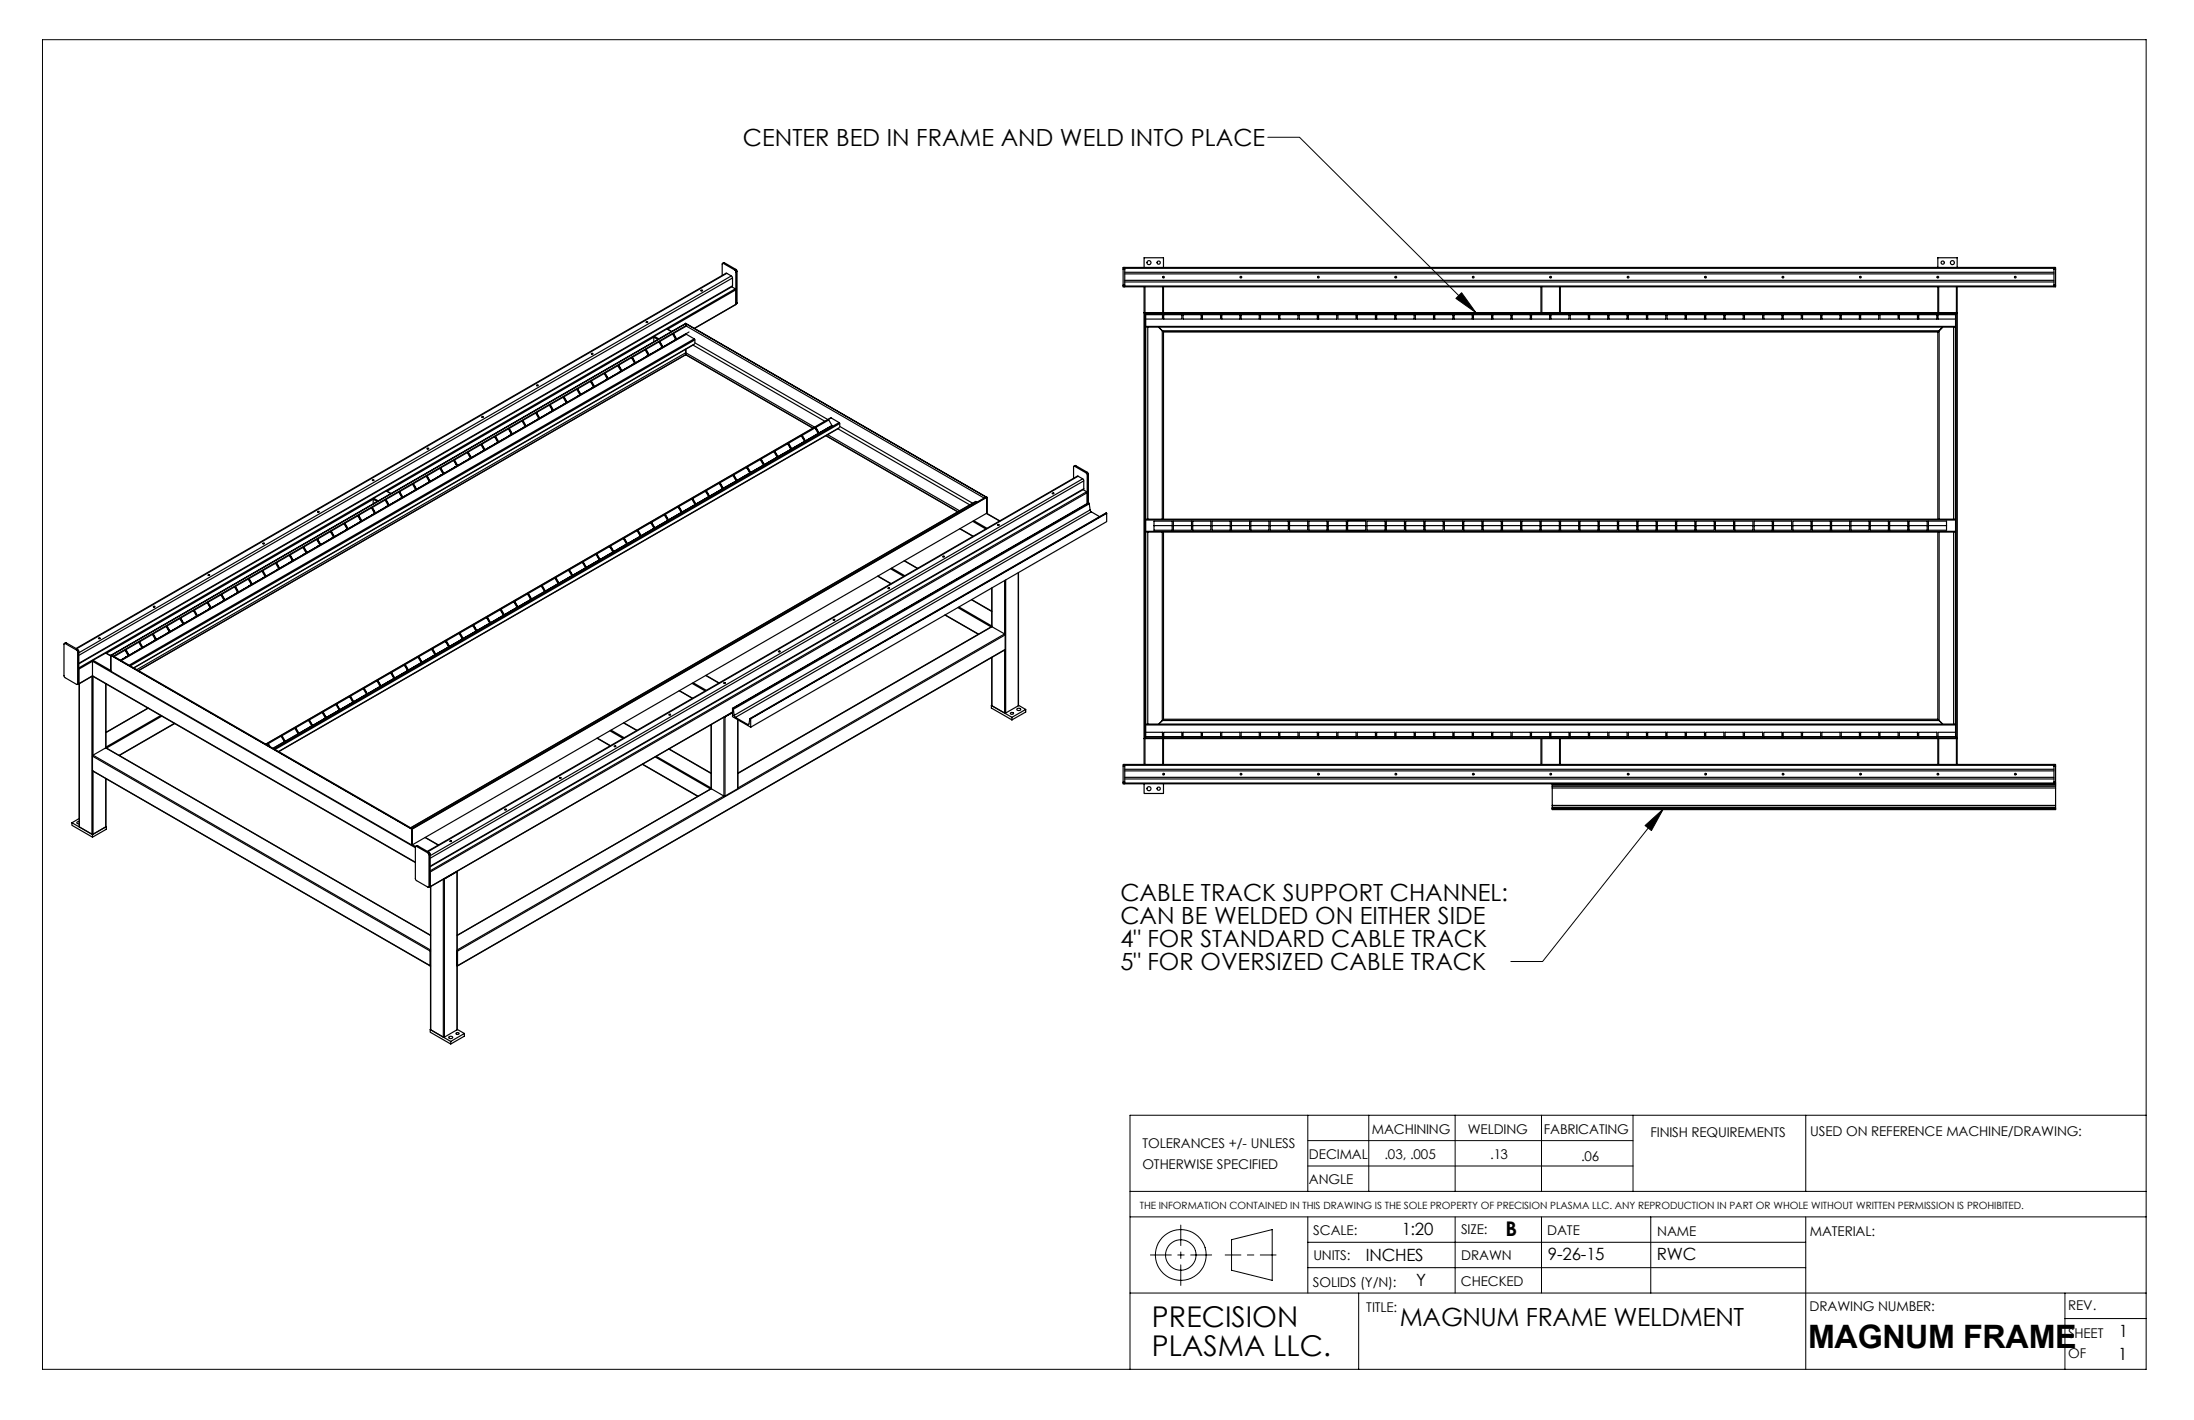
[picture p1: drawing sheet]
<svg xmlns="http://www.w3.org/2000/svg" width="432mm" height="279mm" viewBox="0 0 432 279" stroke-linecap="round" stroke-linejoin="round" font-family="sans-serif">
<g fill="none" stroke="#000" stroke-width=".2">
<path d="M8.4 7.8h414v261.6h-414zM249.5 27h6.3l34.7 34.5M327.3 159.2l-23.7 30h-6.3M257.4 219.4v15M269.4 219.4v15M286.4 219.4v15M303.4 219.4v15M321.4 219.4v15M355.4 219.4v15M422.4 219.4h-200v50M222.4 234.4h200M222.4 239.4h200"/>
<path d="M257.4 229.4h64M257.4 224.4h64M257.4 239.4v15M286.4 239.4v15M303.4 239.4v15M324.9 239.4v15M355.4 239.4v30M222.4 254.4h200M226.4 246.9h4.1M231.8 246.9h1.3M232.4 241v4.1M232.4 246.3v1.3"/>
<path d="M232.4 248.9v4M234.3 246.9h4.2M241.1 246.9h3.1M242.4 243.9l8-2v10l-8-2zM245.5 246.9h1.3M248 246.9h3.1M257.4 249.4h98M257.4 244.4h98M267.4 254.4v15M406.4 259.4h16M406.4 254.4v15"/>
<circle cx="232.4" cy="246.9" r="5"/>
<circle cx="232.4" cy="246.9" r="3"/>
</g>
<g fill="none" stroke="#000" stroke-width=".23">
<path d="M137.9 57.1h.4l-.3 .1zM138 57.2h.2M142.4 51.8l-.3 .1v2.3M142.4 51.8l2.2 1.3M142.6 51.7l-.4 .1M142.6 51.7l-.2 .1M142.6 51.7l2.2 1.3M143 53.8h-.1l-127.9 73.8M143 53.8l-127.9 73.9M143 53.8l.9 .5M143.9 54.3l.3 .4M143.9 54.3l-128.4 74.1"/>
<path d="M144 56.4l.7 .4M144.2 56.2l-128.7 74.4M144.2 54.7l-128.7 74.2M144.2 56.2l-128.7 74.3M144.2 54.7v1.5M144.6 53.1l.3-.1 .2 .4-.3 .1zM144.7 56.8l.1 .2-13.4 7.8M144.7 56.8l-129.2 74.6M144.8 59.9l-8.1 4.7M144.8 53.5v6.4M145.1 59.6l-.3 .3M145.1 53.4v6.2"/>
<path d="M145.1 59.6l-.3 .1M221 52.9h.4M221 56.1h.4M221.4 52.6v3.8M221.4 55.2h182.8M221.4 53.9h182.8M221.4 55.5h182.8M221.4 53.6h182.8M221.4 52.8h182.8M221.4 56.3h182.8M225.2 52.6v-1.9h3.8v1.9M225.2 56.4v5.1"/>
<path d="M225.3 56.4v5.1M228.8 56.4v5.1M229 56.4v5.1M303.3 56.4v5.1M303.4 56.4v5.1M306.9 56.4h.2v5.1M306.9 56.4v5.1M307.1 56.4h77.9M381.4 52.6v-1.9h3.8v1.9M381.4 56.4v5.1M381.6 56.4v5.1M385 56.4h.2v5.1"/>
<path d="M385 56.4v5.1M385.2 56.4h19M404.2 52.9v-.3h.4v.3M404.2 52.9v3.2M404.2 52.6h-183.2v3.8h85.9M404.2 52.9h.4M404.2 56.1h.4M404.6 52.9v3.5h-.4v-.3M105.6 75.8h.3l-.2 .1zM105.6 75.9h.3M108.3 79.6l.4 1.1M108.3 79.6l2.5-1.4 .7 1.1-3.2 1.8"/>
<path d="M108.3 79.6h.1M108.3 79.6l.6 1.1M111 78.1l.4 1M111 79.5h.1M111 78.1h.1M111.6 79.2l-2.7 1.5M113.7 76.5l.4 1.1M113.7 78h.1M113.7 76.5h.1M114.2 77.7l-.7-1.1-2.5 1.5 .6 1.1M114.2 77.7l-3.2 1.8M114.2 77.7l-2.6 1.5"/>
<path d="M114.3 77.6l-.6 .4M116.4 76.4h.1M116.4 75l.4 1M116.4 69.7h.3M116.4 69.5l.3 .1-.2 .1zM116.8 76.2l-.6-1.1-2.5 1.4 .6 1.1M116.8 76.2l-3.1 1.8M116.8 76.2l-2.5 1.4M117 76.1l-.6 .3M119.1 73.4l.4 1M119.1 73.4l2.5-1.5 .6 1.1-3.1 1.9M119.1 73.4l.6 1.1-.6 .4"/>
<path d="M119.1 74.9h.1M119.1 73.4h.1M119.5 74.6l-.6-1.1-2.5 1.5 .6 1.1M119.5 74.6l-3.1 1.8M119.5 74.6l-2.5 1.5M121.8 71.8l.4 1.1M121.8 71.8l.6 1.1-.6 .4M121.8 71.8l2.5-1.4 .6 1.1-3.1 1.8M121.8 73.3h.1M121.8 71.8h.1M124.5 70.3l.3 1M124.5 71.8h.1"/>
<path d="M124.5 70.3h.1M125.1 71.4l-.6-1.1 2.5-1.5 .6 1.1-3.1 1.9M127.1 68.7l.5 1.1M127.1 68.7h.1M127.1 68.7l.7 1.1M127.2 63.3l.3 .1-.2 .1zM127.2 63.4h.2M127.8 69.8l-.8 .5M128.7 66.3l-52.5 30.3M128.7 66.3l.8 .5M128.7 66.3v1M128.8 66.2l-.1 .1"/>
<path d="M128.8 66.2l.9 .5M129.7 67.3l.6 1.1M129.9 67.2l.3 1M129.9 67.2l.6 1.1-.6 .3M129.9 67.2h.1M130.3 68.4l-3.1 1.8M130.3 68.4l-2.5 1.4M131.3 64.7l.8 .6M132.2 65.2l-.9-.5-2.5 1.5M132.5 65.6l.4 1.1M132.5 67.1h.1M132.5 65.6h.1"/>
<path d="M133 66.8l-.6-1.1-2.5 1.5M135 68.7v1.1M135 69.8l25 14.4M135 69.8l-107.7 62.2M135 63.6v.6M135 65.7v.1M135 63.6l59.2 34.3M135 63.6l-113.2 65.3M135 65.8h.1M135 64.2l-2.5 1.4 .7 1.1-.8 .5M135 65.8l-111.2 64.1M135.1 65.8l-111.3 64.2"/>
<path d="M135.1 65.8l1.5 .9M135.6 65.3l-3.1 1.8M136.4 67.9l25.9 15M136.6 67.8l-110.2 63.6M136.6 66.7l.2 .8 26.1 15M136.6 66.7l-111.2 64.2M136.7 67.7l-110.4 63.7M136.8 66.9l-111.2 64.1M225.2 61.5h160l-.1 .1M225.2 61.5l.3 .3M225.3 61.6l-.1-.1v83.8M225.3 61.6l.2 .2"/>
<path d="M225.3 61.6v83.7M225.3 61.6h159.8M225.5 61.9h3.3M225.5 64.2h159.4M225.5 64.4h159.4M225.5 61.8v83.2M225.5 61.8h159.4M225.9 64.4v37.8M228 64.4l1 .9M228.7 65.1l.3 .2M228.7 65.1v37.1M228.7 65.1h152.9"/>
<path d="M228.8 61.8v1h-3.3M228.8 62h.2M229 65.3v36.9M229 65.3h152.4M229 61.8v1h3.6v-1M229 61.9h3.6M232.6 62h.2M232.8 61.9h3.6M232.8 61.8v1h3.6v-1M236.4 62h.2M236.6 61.8v1h3.6v-1M236.6 61.9h3.6"/>
<path d="M240.2 62h.3M240.5 61.9h3.6M240.5 61.8v1h3.5v-1M244 62h.3M244.3 61.8l3.5 .1M247.8 61.8v1h-3.5v-.9h3.6M247.8 62h.3M248.1 61.8l3.6 .1h-3.6v.9h3.6v-1M251.7 62h.2M251.9 61.9h3.6M251.9 61.8v1h3.6v-1M255.5 62h.2"/>
<path d="M255.7 61.9h3.6M255.7 61.8v1h3.6v-1M259.3 62h.2M259.5 61.8l3.6 .1h-3.6v.9h3.6v-1M263.1 62h.2M263.3 61.9h3.6M263.3 61.8v1h3.6v-1M266.9 62h.2M267.1 61.8l3.6 .1h-3.6v.9h3.6v-1M270.7 62h.2M270.9 61.9h3.6M270.9 61.8v1h3.6v-1"/>
<path d="M274.5 62h.2M274.7 61.8l3.6 .1h-3.6v.9h3.6v-1M278.3 62h.3M278.6 61.9h3.6M278.6 61.8v1h3.5v-1M282.1 62h.3M282.4 61.8l3.5 .1h-3.5v.9h3.5v-1M285.9 62h.3M286.2 61.8l3.6 .1h-3.6v.9h3.6v-1M289.8 62h.2M290 61.9h3.6M290 61.8v1h3.6v-1"/>
<path d="M293.6 62h.2M293.8 61.8l3.6 .1h-3.6v.9h3.6v-1M297.4 62h.2M297.6 61.9h3.6M297.6 61.8v1h3.6v-1M301.2 62h.2M301.4 61.9h3.6M301.4 61.8v1h3.6v-1M305 62h.2M305.2 61.9h3.6M305.2 61.8v1h3.6v-1M308.8 62h.2"/>
<path d="M309 61.8l3.6 .1h-3.6v.9h3.6v-1M312.6 62h.2M312.8 61.8l3.6 .1h-3.6v.9h3.6v-1M316.4 62h.3M316.7 61.9h3.6M316.7 61.8v1h3.5v-1M320.2 62h.3M320.5 61.8l3.5 .1h-3.5v.9h3.5v-1M324 62h.3M324.3 61.8l3.6 .1M327.9 61.8v1h-3.6v-.9h3.6M327.9 62h.2"/>
<path d="M328.1 61.8l3.6 .1h-3.6v.9h3.6v-1M331.7 62h.2M331.9 61.9h3.6M331.9 61.8v1h3.6v-1M335.5 62h.2M335.7 61.9h3.6M335.7 61.8v1h3.6v-1M339.3 62h.2M339.5 61.9h3.6M339.5 61.8v1h3.6v-1M343.1 62h.2M343.3 61.8l3.6 .1"/>
<path d="M346.9 61.8v1h-3.6v-.9h3.6M346.9 62h.2M347.1 61.8l3.6 .1h-3.6v.9h3.6v-1M350.7 62h.2M350.9 61.8v1h3.6v-1M350.9 61.9h3.6M354.5 62h.3M354.8 61.9h3.6M354.8 61.8v1h3.5v-1M358.3 62h.3M358.6 61.8l3.6 .1M362.1 61.8v1h-3.5v-.9h3.5"/>
<path d="M362.1 62h.3M362.4 61.8l3.6 .1h-3.6v.9h3.6v-1M366 62h.2M366.2 61.8l3.6 .1M369.8 61.8v1h-3.6v-.9h3.6M369.8 62h.2M370 61.9h3.6M370 61.8v1h3.6v-1M373.6 62h.2M373.8 61.8l3.6 .1h-3.6v.9h3.6v-1M377.4 62h.2M377.6 61.9h3.6"/>
<path d="M377.6 61.8v1h3.6v-1M381.2 62h.2M381.4 65.3v36.9M381.4 61.8l3.5 .1M381.4 61.9v.9h3.5M381.6 65.1l-.2 .2M381.6 65.1v37.1M382.3 64.4l-.7 .7M384.5 64.4v37.8M384.9 61.8v83.2M385.1 61.6l-.2 .2M385.1 61.6v83.7"/>
<path d="M385.2 61.5v88.9M385.2 61.5l-.1 .1M73.3 94.4h.2l.1 .1zM73.3 99.8l.4 1.1M73.3 94.5h.3M73.4 98.2l-52.4 30.3M73.4 98.2l.8 .5M73.4 98.2v.9M73.6 98l-.2 .2M73.6 98l.8 .6M76 98.3l.3 1M76 99.7h.1"/>
<path d="M76 98.3h.1M76 98.3l.6 1.1M76 96.6l.9 .5M76.6 99.4l-3.3 1.9M77 97.1l-1-.5-2.4 1.4M78.7 96.7l.3 1.1M78.7 98.2h.1M78.7 96.7h.1M79.1 97.9l-3.1 1.8M79.1 97.9l-2.5 1.5M79.1 97.9l-.6-1.1-2.5 1.5M81.4 95.2l.3 1"/>
<path d="M81.4 96.6h.1M81.4 95.2h.1M81.8 96.4l-3.1 1.8M81.8 96.4l-.6-1.1-2.5 1.4 .6 1.1M82 96.3l-.6 .3M84.1 95.1h.1M84.1 93.6l.3 1.1M84.1 88.3h.2M84.5 94.8l-.6-1.1-2.5 1.5 .6 1.1M84.5 94.8l-3.1 1.8M84.5 94.8l-2.5 1.5M84.7 94.7l-.6 .4"/>
<path d="M86.7 92.1l.4 1M86.7 93.5h.1M86.7 92.1h.1M87.2 93.3l-.6-1.1-2.5 1.4 .6 1.1M87.2 93.3l-3.1 1.8M87.2 93.3l-2.5 1.4M89.4 90.5l.4 1.1M89.4 92h.1M89.4 90.5h.1M89.9 91.7l-3.2 1.8M89.9 91.7l-.6-1.1-2.6 1.5 .7 1.1M90.1 91.6l-.6-1.1 2.5-1.5 .6 1.1-3.1 1.9"/>
<path d="M90.1 91.6l-.6 .4M92.1 88.9l.4 1.1M92.1 90.4h.1M92.1 88.9h.1M94.8 87.4l.4 1.1M94.8 87.4l.7 1.1-.7 .4M94.8 88.9h.1M94.8 87.4h.1M94.9 82.1h.2M95.3 88.6l-3.2 1.8M95.3 88.6l-.6-1.1-2.6 1.4 .7 1.1M95.3 88.6l-5.2 3"/>
<path d="M97.5 85.8l.4 1.1M97.5 87.3h.1M97.5 85.8h.1M98 87l-3.2 1.9M98 87l-.7 .4M98 87l-.7-1.1-2.5 1.5M100.2 84.3l.4 1M100.2 85.7h.1M100.2 84.3h.1M100.2 84.3l.7 1.1M100.7 85.5l-3.2 1.8M100.7 85.5l-.6-1.1-2.6 1.4 .6 1.1"/>
<path d="M100.9 85.4l-.7 .3M102.9 82.7l.4 1.1M102.9 84.2h.1M102.9 82.7h.1M102.9 82.7l.6 1.1M103.4 83.9l-3.2 1.8M103.4 83.9l-2.5 1.5M103.4 83.9l-.7-1.1-2.5 1.5M103.5 83.8l-.6 .4M105.6 81.2l.4 1M105.6 82.6h.1M105.6 81.2h.1"/>
<path d="M105.6 81.2l.6 1.1M106.1 82.4l-3.2 1.8M106.1 82.4l-2.6 1.4M106.1 82.4l-.7-1.1-2.5 1.4M106.2 82.3l-.6 .3M108.3 81.1h.1M108.8 80.8l-3.2 1.8M108.8 80.8l-2.6 1.5M108.8 80.8l-.7-1.1-2.5 1.5M108.9 80.7l-.6 .4M133.5 99.7h.1l.7 1.1M133.5 99.7l-2.6 1.5"/>
<path d="M133.5 99.7l.6 1.1M133.5 99.9l.8 .9M136.2 98.2l.6 1.1-2.5 1.5M136.2 98.2l-2.6 1.5M136.2 98.3l.8 .9M136.3 98.1l.7 1.1M136.3 98.1l-.1 .1M136.8 99.3l-2.5 1.5M138.9 96.6l.1-.1 .7 1.1M138.9 96.6l.6 1.1-2.5 1.5M138.9 96.6l-2.6 1.5M138.9 96.8l.8 .8"/>
<path d="M139.5 97.7l-2.5 1.5M139.5 97.7h.1M139.7 97.6h.1M141.5 95.1l.7 1.1-2.5 1.4M141.5 95.1l-2.5 1.4M141.6 95.2l.7 .9M141.7 95l.7 1.1M141.7 95l-.2 .1M142.2 96.2l-2.5 1.4M142.2 96.2h.1M144.3 93.5l.6 1.1-2.6 1.5M144.3 93.5l.1-.1 .7 1.1"/>
<path d="M144.3 93.5l-2.6 1.5M144.3 93.7l.8 .8M144.9 94.6h.1M144.9 94.6l-2.6 1.5M145.1 94.5h.1M146.9 92l.7 1.1-2.5 1.4M146.9 92l.2-.1 .6 1.1M146.9 92l-2.5 1.4M147 92.1l.7 .9M147.6 93.1l-2.5 1.4M147.7 93h.1M149.6 90.4l-2.5 1.5"/>
<path d="M149.6 90.4l.7 1.1M149.8 90.3l.6 1.1-.7-.8M149.8 90.3l-.2 .1M150.3 91.5l-2.6 1.5M150.3 91.5h.1M152.3 88.9l.2-.1 .6 1.1M152.3 88.9l-2.5 1.4M152.3 88.9l.7 1.1M152.4 89l.7 .9M153 90l-2.5 1.4M153 90l-2.6 1.4M153 90h.1"/>
<path d="M153.1 89.9h.1M155.2 87.2l.6 1.1-.7-.9M155.2 87.2l-.2 .1 .7 1.1M155.7 88.4l-2.6 1.5M155.7 88.4h.1M157.7 85.7l-2.5 1.5M157.7 85.7l.6 1.1M157.9 85.7l.6 1.1-.7-.9M157.9 85.7h-.2M158.3 86.8l-2.4 1.5M158.3 86.8l-2.5 1.5M158.3 86.8h.1"/>
<path d="M158.5 86.8l2.5-1.5zM160.3 84.1l-25.3-14.7-108.1 62.4M160.4 84.2l.2-.1 .6 1.1M160.4 84.2l-2.5 1.5M160.4 84.2l.6 1.1M160.5 84.3l.7 .9M161 85.3h.1M161.2 85.2h.1M162.6 85.7l25.9 15M162.9 85.5l25.9 15M163.1 82.6l.6 1.1-2.5 1.5M163.6 82.2l-111.3 64.2"/>
<path d="M163.6 82.2l1.5 .9M163.7 83.7h.1M163.7 83.7l-2.5 1.5M164.9 84.4l26 14.9M165.1 84.3l-110.2 63.6M165.1 83.1l.2 .8 26.1 15.1M165.1 83.1l-111.2 64.2M165.2 84.1l-110.4 63.8M165.3 83.3l-111.2 64.2M192.1 98.7l-111.3 64.2M192.1 98.7l-111.2 64.2M192.1 98.7l.2 .1"/>
<path d="M193.7 98l-58.7-33.9-112.7 65M193.9 97.9l-112.8 65.1M194.1 97.9h-.2M194.1 97.9h.1M194.1 97.9l-59.1-34.2-113.1 65.2M194.1 97.9l-113 65.2-59.2-34.2M194.2 97.9v3.1l-113.1 65.3v-3.3M194.2 97.9v3.1M194.2 97.9l-113.1 65.3M207.1 97l.3 .1-.2 .1zM207.1 97.1h.3M211.5 91.8h-.2v2.3"/>
<path d="M211.5 91.8l2.3 1.2M211.7 91.6l-.4 .1M211.7 91.6l-.2 .2M211.7 91.6l2.3 1.3M212.2 93.7l-128.1 73.8M212.2 93.7l-128 73.9M212.2 93.7l.9 .5M213.1 94.2l.2 .3v1.7M213.1 94.2l-128.4 74.2M213.2 96.4l.7 .4M213.3 96.2v.1l-128.6 74.2M213.3 94.6l-128.6 74.3"/>
<path d="M213.3 96.2l-128.6 74.2M213.8 93l.2-.1 .2 .4-.2 .1zM213.9 96.8l.1 .1-129.3 74.7v2.9h-.2M213.9 96.8l-129.2 74.5M214 93.4v5.7M214.2 93.3v5.6M214.3 99l-70.1 40.4M214.4 99.1l-.1-.1-70.1 40.4M214.4 99.1l-70.1 40.5M214.4 99.1l.1 1.2M30.2 119.3l.3 .1h-.2zM30.2 119.4h.3"/>
<path d="M40.9 118.5l.4 1M40.9 118.5l2.6-1.4 .6 1-5.2 3.1M40.9 118.5l.7 1.1-.7 .4M40.9 120h.1M40.9 118.5h.1M41 113.1h.3l-.2 .1zM41 113.2h.2M43.6 116.9l.4 1.1M43.6 116.9l.7 1.1-.7 .4M43.6 118.4h.1M43.6 116.9h.1M43.6 116.9l2.6-1.4 .6 1.1-.6 .3"/>
<path d="M46.3 115.4l.4 1M46.3 116.9h.1M46.3 115.4h.1M49 113.8l.4 1.1M49 113.8l2.6-1.4 .6 1.1-.6 .3M49 113.8l.7 1.1-.7 .4M49 113.8h.1M49.5 115l-3.2 1.9M49.5 115l-.6-1.1-2.6 1.5 .7 1.1M49.5 115l-5.9 3.4M51.7 106.9h.3l-.1 .1zM51.7 113.7h.1"/>
<path d="M51.8 112.3l-.1 .1 .4 .9M51.8 107h.2M52.4 113.4l-.7 .3M54.4 110.7l2.5-1.4 .7 1.1-3.2 1.8 .7-.4zM54.4 110.7l.4 1.1M54.4 112.2h.1M54.4 110.7h.1M54.9 111.9l-.6-1.1-2.6 1.5 .7 1.1M54.9 111.9l-3.2 1.8M54.9 111.9l-2.5 1.5M57.1 109.2l.4 1M57.1 110.6h.1"/>
<path d="M57.1 109.2h.1M57.1 109.2l.6 1.1M57.7 110.3l-.8 .4M59.8 107.6l2.5-1.4 .7 1.1-3.2 1.8 .6-.4zM59.8 109.1h.1M59.8 107.6l.4 1.1M60.3 108.8l-3.2 1.8M60.3 108.8l-2.6 1.5M60.3 108.8l-.7-1.1-2.5 1.5M62.5 106.1l.4 1M62.5 100.7l.2-.1 .1 .1-.2 .1zM62.5 107.5h.1"/>
<path d="M62.5 106.1h.1M62.5 106.1l.6 1.1M62.5 100.8h.3M63.1 107.2l-.6 .3M65.2 104.5l.4 1.1M65.2 106h.1M65.2 104.5h.1M65.2 104.5l.6 1.1M65.7 105.7l-3.2 1.8M65.7 105.7l-2.6 1.5M65.7 105.7l-.7-1.1-2.5 1.5M65.8 105.6l-.6 .4"/>
<path d="M67.9 103l.4 1M67.9 103l.6 1.1-.6 .3M67.9 104.4h.1M67.9 103h.1M68.3 104.1l-3.1 1.9M68.3 104.1l-2.5 1.5M68.3 104.1l-.6-1.1-2.5 1.5M70.6 101.4l.4 1M70.6 102.8h.1M70.6 101.4h.1M71.1 102.6l-3.2 1.8M71.1 102.6l-.7-1.1-2.5 1.5"/>
<path d="M71.1 102.6l-.7 .4M73.3 101.3h.1M73.7 101l-3.1 1.8M73.7 101l-.6-1.1-2.5 1.5 .6 1.1M73.9 100.9l-.6-1.1 2.5-1.4 .6 1.1-3.1 1.8M98.4 120l.7 1.1-2.5 1.4M98.4 120l-2.5 1.4M98.6 119.9l.7 1.1-.8-.9M98.6 119.9l-.2 .1M101.1 118.4l.2-.1 .6 1.1M101.1 118.4l-2.5 1.5M101.1 118.4l.7 1.1"/>
<path d="M101.2 118.6l.7 .8M101.8 119.5l-2.5 1.5M101.8 119.5h.1M103.8 116.9l.2-.1 .6 1.1M103.8 116.9l-2.5 1.4M103.8 116.9l.7 1.1M103.9 117l.7 .9M104.5 118l-2.5 1.4M104.5 118l-2.6 1.4M104.5 118h.1M104.6 117.9h.1M106.5 115.3l.2-.1 .6 1.1"/>
<path d="M106.5 115.3l-2.5 1.5M106.5 115.3l.7 1.1M106.6 115.4l.7 .9M107.2 116.4l-2.6 1.5M107.2 116.4h.1M109.2 113.7l-2.5 1.5M109.2 113.7l.7 1.2M109.3 113.9l.7 .8M109.4 113.6l.6 1.1M109.4 113.6l-.2 .1M109.9 114.9l-2.5 1.4M109.9 114.9l-2.6 1.4"/>
<path d="M109.9 114.9h.1M111.9 112.2l.6 1.1-2.5 1.4M111.9 112.2l-2.5 1.4M112 112.3l.7 .9M112.1 112.1l.6 1.1M112.1 112.1l-.2 .1M112.6 113.3l-2.6 1.4M114.6 110.6l.2-.1 .6 1.1M114.6 110.6l.7 1.1-2.6 1.5M114.6 110.6l-2.5 1.5M114.7 110.8l.7 .8M115.3 111.7l-2.6 1.5"/>
<path d="M117.3 109.1l-2.5 1.4M117.3 109.1l.6 1.1M117.5 109l.6 1.1-.7-.9M117.5 109l-.2 .1M117.9 110.2l-2.5 1.4M117.9 110.2h.1M120 107.5l.2-.1 .6 1.1M120 107.5l-2.5 1.5M120 107.5l.6 1.1M120.1 107.7l.7 .8M120.6 108.6l-2.5 1.5M120.6 108.6h.1"/>
<path d="M120.8 108.5h.1M122.7 106l.6 1.1-2.5 1.4M122.7 106l-2.5 1.4M122.8 106.1l.7 .9M122.9 105.9l.6 1.1M122.9 105.9l-.2 .1M123.3 107.1l-2.5 1.4M125.4 104.4l.2-.1 .6 1.1M125.4 104.4l.6 1.1-2.5 1.5M125.4 104.4l-2.5 1.5M125.5 104.6l.7 .8M126 105.5l-2.5 1.5"/>
<path d="M126.2 105.4h.1M128.1 102.8l.6 1.1-2.5 1.5M128.1 102.8l-2.5 1.5M128.2 103l.7 .9M128.2 102.8l.7 1.1M128.2 102.8h-.1M128.7 103.9l-2.5 1.5M128.7 103.9h.1M130.8 101.3l.1-.1 .7 1.1M130.8 101.3l.6 1.1-2.5 1.5M130.8 101.3l-2.6 1.5M130.9 101.5l.7 .8"/>
<path d="M131.4 102.4l-2.5 1.5M131.4 102.4h.1M134.1 100.8l-2.5 1.5M134.1 100.8h.1M134.3 100.8h.1M172.7 113.4l2.6 1.5M172.8 113.3l2.6 1.5M174.8 115.7l.1-.1 .2 .2zM174.8 115.8h.2M175.3 111.9l2.6 1.5M175.5 111.8l2.6 1.5M178 110.3l2.6 1.5-2.7-1.5"/>
<path d="M185.6 109.6h.2M188.5 119.5l6.6 3.9M188.7 119.4l6.5 3.8M188.9 104l2.6 1.5M191.2 118l4 2.3M191.2 118l4 2.2M191.4 102.6l2.6 1.5M191.6 102.4l2.6 1.5M194.1 101l2.6 1.5M194.2 101l2.6 1.5M195.2 115.7v7.6M196.3 103.4h.3"/>
<path d="M197.7 114.2v10.5M197.9 114.1v26.2M200.4 112.7v26.2M200.4 112.6v26.3M214.5 100.3l.3 .4M214.5 100.3l-70 40.5M216.4 101.7l-1.6-1-70.1 40.5M217.7 100.9l-70 40.5M217.7 100.9l-70.1 40.5M217.7 100.9l.1 .1M217.8 101v1.6l-70.1 40.5M217.8 101l-70.1 40.4"/>
<path d="M225.5 102.2h159.4M225.5 102.3h159.4M225.5 104.5h159.4M225.5 104.7h159.4M225.9 104.7v37.8M227.1 103.4h3.6M227.1 102.5h3.6v1.8h-3.6zM228.7 104.7v37.1M229 104.7v36.8M230.9 102.5h3.6v1.8h-3.6zM230.9 103.4h3.6M234.7 102.5h3.6v1.8h-3.6z"/>
<path d="M234.7 103.4h3.6M238.5 103.4h3.6M238.5 102.5h3.6v1.8h-3.6zM242.4 102.5h3.5v1.8h-3.5zM242.4 103.4h3.5M246.2 103.4h3.5v-.9h-3.5v1.8h3.5v-.9M250 102.5h3.6v1.8h-3.6zM250 103.4h3.6M253.8 102.5h3.6v1.8h-3.6zM253.8 103.4h3.6M257.6 103.4h3.6M257.6 102.5h3.6v1.8h-3.6z"/>
<path d="M261.4 102.5h3.6v1.8h-3.6zM261.4 103.4h3.6M265.2 102.5h3.6v1.8h-3.6zM265.2 103.4h3.6M269 102.5h3.6v1.8h-3.6zM269 103.4h3.6M272.8 102.5h3.6v1.8h-3.6zM272.8 103.4h3.6M276.6 103.4v.9h3.6v-.9M276.6 103.4v-.9h3.6v.9M276.6 103.4h3.6M280.5 102.5h3.5v1.8h-3.5z"/>
<path d="M280.5 103.4h3.5M284.3 102.5h3.5v1.8h-3.5zM284.3 103.4h3.5M288.1 102.5h3.6v1.8h-3.6zM288.1 103.4h3.6M291.9 103.4h3.6M291.9 102.5h3.6v1.8h-3.6zM295.7 103.4h3.6v-.9h-3.6v1.8h3.6v-.9M299.5 103.4h3.6v-.9h-3.6v1.8h3.6v-.9M303.3 103.4h3.6M303.3 102.5h3.6v1.8h-3.6zM307.1 103.4h3.6v-.9h-3.6v1.8h3.6v-.9"/>
<path d="M310.9 103.4h3.6v-.9h-3.6v1.8h3.6v-.9M314.7 103.4h3.6v-.9h-3.6v1.8h3.6v-.9M318.6 102.5h3.5v1.8h-3.5zM318.6 103.4h3.5M322.4 103.4h3.5M322.4 102.5h3.5v1.8h-3.5zM326.2 102.5h3.6v1.8h-3.6zM326.2 103.4h3.6M330 103.4h3.6v-.9h-3.6v1.8h3.6v-.9M333.8 103.4v.9h3.6v-.9M333.8 103.4v-.9h3.6v.9M333.8 103.4h3.6"/>
<path d="M337.6 103.4v.9h3.6v-.9M337.6 103.4v-.9h3.6v.9M337.6 103.4h3.6M341.4 103.4h3.6M341.4 102.5h3.6v1.8h-3.6zM345.2 103.4h3.6v-.9h-3.6v1.8h3.6v-.9M349 102.5h3.6v1.8h-3.6zM349 103.4h3.6M352.8 103.4v.9h3.6v-.9M352.8 103.4v-.9h3.6v.9M352.8 103.4h3.6M356.7 103.4h3.5"/>
<path d="M356.7 102.5h3.5v1.8h-3.5zM360.5 103.4h3.5v-.9h-3.5v1.8h3.5v-.9M364.3 102.5h3.6v1.8h-3.6zM364.3 103.4h3.6M368.1 103.4h3.6M368.1 102.5h3.6v1.8h-3.6zM371.9 102.5h3.6v1.8h-3.6zM371.9 103.4h3.6M375.7 103.4h3.6M375.7 102.5h3.6v1.8h-3.6zM379.5 103.4h3.6M379.5 102.5h3.6v1.8h-3.6z"/>
<path d="M381.4 104.7v36.8M381.6 104.7v37.1M384.5 104.7v37.8M12.8 126.6l-.2 .1v6.3l.2 .3 2.3 1.4 .2-.2M12.8 126.6l2.3 1.3M13 126.5l-.3 .1M13 126.5l2.3 1.3M13 126.5l-.2 .1M15.1 127.9l.2 .4M15.1 127.9l.2-.1 .2 .3v6.3M15.3 128.3v6.2M15.5 134.4l-.3 .3"/>
<path d="M15.5 134.5l-.1 .1M15.5 134.5v-2.8l2.7-1.6 63.5 36.7M15.5 128.2l-.2 .1M15.5 134.4l-.2 .1M15.6 134.5v28.2M18.1 133.1v31M18.2 133.1h.1M18.2 133v.1M18.2 133l-2.7 1.5M18.2 133l63.5 36.7M18.2 133l-2.7 1.6M18.2 133.1l63.5 36.6"/>
<path d="M18.3 129.9l-.1 .2v2.9M18.3 133.1v15.5M18.3 129.9l3.5 2M19.4 125.5l.3 .1-.2 .1zM19.4 125.6h.3M20.8 128.5l1 .5M20.8 134.5v12.7M20.8 128.5l1 .6M20.8 128.5l-2.5 1.4M21.8 128.9v3.2l59.3 34.2v-3.1M21.8 128.9l.4 .1M21.8 128.9h.1"/>
<path d="M21.8 128.9l59.3 34.3M21.9 128.9l.3 .1M22.2 129l58.9 34M23.7 129.9l1.6-.9zM24.8 127.8l.4 1.1M24.8 129.3h.1M24.8 127.8h.1M25.3 129l-.7-1.1-2.1 1.3M27.5 127.7h.1M27.5 126.3l.4 1M27.9 127.5l-3.1 1.8M27.9 127.5l-.6-1.1-2.5 1.4 .6 1.1"/>
<path d="M29.1 139.3l-8.3 4.8M29.2 139.3l-8.4 4.8M30.2 124.7l.3 1.1M30.2 126.2h.1M30.2 124.7h.1M30.6 125.9l-3.1 1.8M30.6 125.9l-.6-1.1-2.5 1.5 .6 1.1M30.8 125.8l-.6 .4M32.9 124.6h.1M32.9 123.2l-.1 .1 .5 .9M33.3 124.4l-.6-1.1-2.5 1.4 .6 1.1M33.3 124.4l-3.1 1.8"/>
<path d="M33.3 124.4l-2.5 1.4M35.6 121.6l.3 1.1M35.6 123.1h.1M35.6 121.6h.1M36 122.8l-.6-1.1-2.5 1.5 .6 1.1-.6 .3M36 122.8l-3.1 1.8M36 122.8l-.6 .4M38.2 120.1l.4 1M38.2 120.1l2.6-1.5 .6 1.1-3.2 1.8M38.2 121.5h.1M38.2 120.1h.1M38.2 120.1l.7 1.1"/>
<path d="M38.7 121.2l-3.1 1.9M38.7 121.2l-.6-1.1-2.5 1.5 .6 1.1M38.9 121.2l-.7 .3M66.1 138.6l.7 1.1-2.6 1.5M66.1 138.6l-2.5 1.5M66.2 138.8l.7 .8M66.3 138.5l.6 1.1M66.3 138.5l-.2 .1M66.8 139.7l-2.6 1.5M66.8 139.7h.1M68.8 137.1l.2-.1 .6 1.1M68.8 137.1l.6 1.1-2.5 1.4"/>
<path d="M68.8 137.1l-2.5 1.4M68.9 137.2l.7 .9M69.5 138.2l-2.6 1.4M69.6 138.1h.1M71.5 135.5l.6 1.1-2.5 1.5M71.5 135.5l-2.5 1.5M71.6 135.7l.7 .8M71.7 135.4l.6 1.1M71.7 135.4l-.2 .1M72.2 136.6l-2.6 1.5M74.2 134l.2-.1 .6 1.1M74.2 134l.6 1.1-2.5 1.4"/>
<path d="M74.2 134l-2.5 1.4M74.3 134.1l.7 .9M74.8 135.1l-2.5 1.4M74.8 135.1h.1M75 135h.1M76.9 132.4l.2-.1 .6 1.1M76.9 132.4l.6 1.1-2.5 1.5M76.9 132.4l-2.5 1.5M77 132.5l.7 .9M77.5 133.5h.1M77.5 133.5l-2.5 1.5M77.7 133.4h.1"/>
<path d="M79.6 130.9l.6 1.1-2.5 1.4M79.6 130.9l-2.5 1.4M79.7 131l.7 .8M79.8 130.7l.6 1.1M79.8 130.7l-.2 .2M80.2 132l-2.5 1.4M82.3 129.3l.6 1.1-2.5 1.4M82.3 129.3l-2.5 1.4M82.4 129.2l.7 1.1-.7-.9M82.4 129.2l-.1 .1M82.9 130.4l-2.5 1.4M83.1 130.3l2.5-1.5z"/>
<path d="M85 127.7l-2.6 1.5M85 127.7l.6 1.1M85 127.9l.8 .8M85.1 127.6l.7 1.1M85.1 127.6l-.1 .1M85.6 128.8h.1M87.7 126.2l.1-.1 .7 1.1M87.7 126.2l.6 1.1-2.5 1.4M87.7 126.2l-2.6 1.4M87.8 126.3l.7 .9M88.3 127.3l-2.5 1.4M88.3 127.3h.1"/>
<path d="M90.4 124.6l.1-.1 .7 1.1M90.4 124.6l-2.6 1.5M90.4 124.6l.6 1.1M90.4 124.8l.8 .8M91 125.7l-2.5 1.5M91 125.7h.1M93 123.1l-2.5 1.4M93 123.1l.7 1.1M93.2 123l.7 1.1-.8-.9M93.2 123l-.2 .1M93.7 124.2l-2.5 1.4M93.7 124.2h.1"/>
<path d="M95.8 121.5l-2.6 1.5M95.8 121.5l.6 1.1M95.8 121.7l.8 .8M95.9 121.4l.7 1.1M95.9 121.4l-.1 .1M96.4 122.6l-2.5 1.5M96.4 122.6h.1M99.1 121.1l-2.5 1.4M99.1 121.1h.1M133.7 135.9l2.6 1.5M136.2 134.5l2.6 1.5M136.4 134.3l2.6 1.5"/>
<path d="M138.9 132.9l2.6 1.5M142.5 134.3l.2 .1-.2 .1zM142.5 134.5h.2M144.3 139.6l-.1-.2v1.6l3.5 2.1M144.3 139.6l.2 1.2M153.2 128.1l.3 .1-.2 .1zM153.2 128.2h.3M164 121.9l.3 .1h-.2zM164 122h.3M186 121l6.6 3.8M195.1 138.8l4.1 2.3v.5M195.1 138.8v.5l4.1 2.3"/>
<path d="M195.2 123.3h.1M195.2 123.3l-50 28.8M195.2 129.4v9.5M195.2 123.2l-.1 .1M195.2 138.8h-.1M195.2 138.9l2.5 1.4h.2M195.2 123.3l-50 28.9M195.2 129.3v9.6M195.2 123.3l2.5 1.4M197.7 124.7l.1 .2-107.8 62.2M197.7 124.7l-52.5 30.3M197.7 127.9v12.4"/>
<path d="M197.8 124.9v2.9l-107.8 62.2M197.8 127.8l-107.8 62.3M200.1 139.5a.48 .48 0 0 1 .8 .1 .44 .44 0 0 1-.4 .2 .44 .44 0 0 1-.4-.3zM200.4 138.9l-2.5 1.4M200.4 138.8l1.5 .8M201.9 139.6l-2.7 1.5M201.9 139.6v.5l-2.7 1.5M18.2 151.6l66.5 38.5M18.2 148.8v2.8M18.2 148.8l66.5 38.3M18.2 151.6l66.5 38.4M18.3 148.6l-.1 .2"/>
<path d="M18.3 151.7v12.4M18.3 148.6l66.4 38.3M20.8 153.2v9.5M20.8 147.2l63.9 36.9M20.8 147.2l-2.5 1.4M20.8 147.2h.1M20.8 147.1l.1 .1M20.9 147.2l63.8 36.8M31.6 140.8l-10.8 6.2M31.9 140.9l-10.9 6.3M34.3 142.3l-10.9 6.3M34.4 142.4l-10.9 6.3"/>
<path d="M52.5 146.5l.3-.2 .3 .6M52.7 146.6l.3 .2M55.3 144.8l.7 1.1-2.3 1.3 2.3-1.3M55.3 144.8l-2.5 1.5M55.4 145l.7 .9M55.5 144.8l.7 1.1M55.5 144.8h-.2M58 143.3l.2-.1 .6 1.1M58 143.3l.7 1.1-2.6 1.5M58 143.3l-2.5 1.5M58.1 143.4l.7 .9M58.7 144.4h.1"/>
<path d="M58.7 144.4l-2.6 1.5M60.7 141.7l-2.5 1.5M60.7 141.7l.7 1.1M60.8 141.9l.7 .8M60.9 141.6l.6 1.1M60.9 141.6l-.2 .1M61.4 142.8l-2.5 1.5M61.4 142.8l-2.6 1.5M61.4 142.8h.1M63.4 140.2l.7 1.1-2.6 1.4M63.4 140.2l-2.5 1.4M63.5 140.3l.7 .9"/>
<path d="M63.6 140.1l.6 1.1M63.6 140.1l-.2 .1M64.1 141.3l-2.5 1.4M64.1 141.3h.1M99.3 159.2l.4 .1-.3 .1zM99.4 159.3h.2M110.1 153l.3 .1h-.2zM110.1 153.1h.3M117.5 145.2l2.6 1.5M120 143.8l2.6 1.5M120.2 143.7l2.7 1.5M120.9 146.8l.3 .1h-.3z"/>
<path d="M120.9 146.9h.3M122.7 142.2l2.6 1.5M122.8 142.2l2.6 1.5M126.4 150.4l10.9 6.3M126.5 150.4l10.9 6.3M128.9 148.9l10.9 6.3M129.2 148.8l10.8 6.2M131.6 147.4l8.4 4.8M131.7 140.5l.3 .1-.3 .1zM131.7 147.4l8.3 4.7M131.7 140.7h.2M140 142.6v12.6"/>
<path d="M140 155.1l-.1 .1M140 155.2l-50 28.8M140 155.2l-50 28.9M140 155.2l2.5 1.4M142.5 156.6h.2M142.5 141.1v15.5M142.5 156.6l-52.5 30.3M142.5 141.1h.2v15.5M142.6 141h.1M144.2 140.2l-1.6 .9M144.2 140.1l-59.6 34.4M144.2 140.1l-59.5 34.4"/>
<path d="M144.2 140.2l-1.5 .9M144.5 140.8l.2 .4M144.7 141.2l2.5 1.4 .2-.1 .3-1.1M145.2 141.6v13.6M145.2 155.2l-2.5 1.4M147.4 142.4l-.2 .2M147.7 141.4v1.7M198.9 140.3l.4-.1 .2 .1a.33 .33 0 0 1-.3 .3 .33 .33 0 0 1-.4-.3zM221 150.7v3.5h183.6M221 153.9h.4M221.4 150.7h-.4v-.3h.4v3.5M221.4 153.9v.3"/>
<path d="M221.4 153h182.8M221.4 153.3h182.8M221.4 151.7h182.8M221.4 151.4h182.8M221.4 150.4h3.8M221.4 150.6h182.8M221.4 154.1h182.8M225.2 154.2v1.9h3.8v-1.9M225.2 145.3v5.1h.1M225.3 145.3h-.1M225.3 145.3h159.8M225.3 145.3v5.1"/>
<path d="M225.3 150.4h178.9M225.5 144.1h3.3v.9h-3.3h3.3M225.5 145l-.2 .3M225.5 142.5h159.4M225.5 142.6h159.4M225.5 145h159.4M228.7 141.8l-.7 .7M228.7 141.8h152.9M228.8 144.9h.2M228.8 145.3v5.1M229 141.5l-.3 .3M229 145.3v5.1"/>
<path d="M229 141.5h152.4M229 145v-.9h3.6v.9M229 145h3.6M229 145h.1M232.6 144.9h.2M232.8 145h3.6h-3.5M232.8 145v-.9h3.6v.9M236.4 144.9h.2M236.6 145v-.9h3.6v.9M236.6 145h3.6M236.6 145h.1M236.7 145h3.5"/>
<path d="M240.2 144.9h.3M240.5 145v-.9h3.5v.9h-3.5h3.5M244 144.9h.3M244.3 145h3.6M244.3 145h3.5v-.9h-3.5v.9M247.8 144.9h.3M247.8 145h.1M248.1 145h3.6zM248.1 145v-.9h3.6v.9M251.7 144.9h.2M251.9 145h3.6v-.9h-3.6v.9M251.9 145h3.6"/>
<path d="M255.5 144.9h.2M255.5 145h.1M259.3 145h-3.6h3.6v-.9h-3.6v.9M259.3 144.9h.2M259.3 145h.1M259.5 145h3.6h-3.6M259.5 145v-.9h3.6v.9M263.1 144.9h.2M266.9 145h-3.6h3.6v-.9h-3.6v.9M266.9 144.9h.2M266.9 145h.1M267.1 145h3.6v-.9h-3.6v.9"/>
<path d="M267.1 145h3.6M270.7 144.9h.2M270.7 145h.1M274.5 145h-3.6h3.6v-.9h-3.6v.9M274.5 144.9h.2M274.5 145h.1M278.3 145h-3.6h3.6v-.9h-3.6v.9M278.3 144.9h.3M278.3 145h.1M278.6 145h3.5v-.9h-3.5v.9M278.6 145h3.5M282.1 144.9h.3"/>
<path d="M282.1 145h.1M282.4 145h3.6M282.4 145v-.9h3.5v.9M285.9 144.9h.3M286.2 145h3.6h-3.6M286.2 145v-.9h3.6v.9M289.8 144.9h.2M290 145v-.9h3.6v.9M293.6 145h-3.6h3.6M293.6 144.9h.2M293.8 145h3.6M293.8 145v-.9h3.6v.9"/>
<path d="M297.4 144.9h.2M301.2 145h-3.6h3.6v-.9h-3.6v.9M301.2 144.9h.2M301.2 145h.1M303.3 145.3v5.1M303.4 145.3v5.1M305 145h-3.6h3.6v-.9h-3.6v.9M305 144.9h.2M305 145h.1M305.2 145h3.6v-.9h-3.6v.9M305.2 145h3.6M305.5 154.3h99.1v.2"/>
<path d="M305.5 158.8h99.1v.3M305.5 158.5h99.1v.3M305.5 154.5h99.1M305.5 154.2v5.1h99.1v-.2M305.5 159.2h99.1M305.5 159.1h99.1M306.9 145.3v5.1M307.1 145.3v5.1M308.8 144.9h.2M308.8 145h.1M312.6 145h-3.6h3.6v-.9h-3.6v.9M312.6 144.9h.2"/>
<path d="M312.6 145h.1M312.8 145h3.6h-3.5M312.8 145v-.9h3.6v.9M312.8 145h.1M316.4 144.9h.3M320.2 144.9h.3M320.2 145h.1M320.3 145h-3.6h3.5v-.9h-3.5v.9M320.5 145h3.5h-3.5M320.5 145v-.9h3.5v.9M324 144.9h.3M324.3 145v-.9h3.6v.9"/>
<path d="M327.9 145h-3.6h3.6M327.9 144.9h.2M331.7 145h-3.6h3.6v-.9h-3.6v.9M331.7 144.9h.2M331.7 145h.1M331.9 145h3.6v-.9h-3.6v.9M331.9 145h3.6M335.5 144.9h.2M335.5 145h.1M335.7 145h3.6zM335.7 145v-.9h3.6v.9M335.7 145h.1"/>
<path d="M339.3 144.9h.2M339.5 145h3.6v-.9h-3.6v.9M339.5 145h3.6M343.1 144.9h.2M343.1 145h.1M343.3 145v-.9h3.6v.9M346.9 145h-3.6h3.6M346.9 144.9h.2M347.1 145h3.6h-3.5M347.1 145v-.9h3.6v.9M347.1 145h.1M350.7 144.9h.2"/>
<path d="M350.9 145v-.9h3.6v.9M350.9 145h3.6M350.9 145h.1M351 145h3.5M354.5 144.9h.3M354.8 145h3.5h-3.5M354.8 145v-.9h3.5v.9M358.3 144.9h.3M362.1 145h-3.5h3.5v-.9h-3.5v.9M362.1 144.9h.3M362.1 145h.1M362.4 145v-.9h3.6v.9h-3.6h3.6"/>
<path d="M366 144.9h.2M366.2 145h3.6v-.9h-3.6v.9M366.2 145h3.6M369.8 144.9h.2M369.8 145h.1M370 145h3.6zM370 145v-.9h3.6v.9M373.6 144.9h.2M373.8 145h3.6M373.8 145h3.6v-.9h-3.6v.9M377.4 144.9h.2M377.6 145v-.9h3.6v.9"/>
<path d="M377.6 145h3.6M377.6 145h.1M381.2 144.9h.2M381.4 141.5l.2 .3M381.4 145.3v5.1M381.4 145h3.5h-3.5M381.6 145.3v5.1M381.6 141.8l.7 .7M384.9 144.1h-3.5v.9M384.9 145l.2 .3M385 145.3v5.1M385.1 145.3h-159.9"/>
<path d="M404.2 153.9h.4v.3M404.2 150.4h.4v.3M404.2 150.4v3.8M404.2 150.7h.4M404.6 154.5v.2h-99.1M404.6 154.7v.3h-99.1M404.6 150.7v3.2M404.6 154.2v.1M404.6 155v3.5M14.2 161.9v.5l4 2.3M14.2 161.9l4 2.3M15.6 161.6l-.3 .1a.21 .21 0 0 0-.2 .2 .21 .21 0 0 0 .3 .2h.2"/>
<path d="M15.6 162.6v.1M15.6 161.1l-1.4 .8M15.6 162.7l2.5 1.4h.2M18.2 164.2v.5M20.8 162.7l-2.5 1.4M20.8 162.6h.1M20.9 162.6l-2.7 1.6M20.9 162.6v.6l-2.7 1.5M81.2 166.2l.6 .4M82 166.5l-.3 .1v6.3l.2 .3 2.3 1.4h.1l.1-.2M82 166.5l2.2 1.3M82.2 166.4l-.4 .1"/>
<path d="M82.2 166.4l-.2 .1M82.2 166.4l2.2 1.3M83.7 164.8l2.6 1.5M84.2 167.8l.3-.1 .2 .4-.3 .1zM84.4 168.2v6.2M84.7 174.3l-.3 .3M84.7 168.1v6.2M84.7 174.3l-.3 .1M84.7 174.5v28.1M84.8 174.4v28.2M87.2 173v31.1M87.4 172.9h.1"/>
<path d="M87.5 173h-.2M87.5 173v31.1M88.6 165.5h.3l-.2 .1zM88.6 165.6h.2M89.9 171.5h.1M89.9 171.5v31.1M90 171.4l-2.5 1.6M90 171.5v31.1M84.7 187.1v3M84.7 190h.1M84.7 187.1h.1M84.7 187v.1"/>
<path d="M90 187v.1M90 187.1h.1M90 190h.1M90 187.1v3M84.7 202.6v.5l4 2.3M84.7 202.5l4 2.4M84.7 202.6h.1M84.8 202.6l2.4 1.5M87.2 204.1h.3M88.3 204l.2-.1a.35 .35 0 0 1 .4 0 .35 .35 0 0 1 .2 .3l-.5 .1-.3-.1zM89.7 203.3l.2-.1a.24 .24 0 0 1 .3 0 .24 .24 0 0 1 .1 .3h-.3zM89.9 202.6l-2.4 1.5"/>
<path d="M90 202.6h-.1M90 202.5l1.4 .8M91.4 203.3v.6l-2.7 1.5v-.5M91.4 203.3l-2.7 1.6"/>
<circle cx="226.1" cy="51.7" r=".39"/>
<circle cx="228" cy="51.7" r=".32"/>
<circle cx="229" cy="54.5" r=".16"/>
<circle cx="244.2" cy="54.5" r=".16"/>
<circle cx="259.5" cy="54.5" r=".16"/>
<circle cx="274.7" cy="54.5" r=".16"/>
<circle cx="290" cy="54.5" r=".16"/>
<circle cx="305.2" cy="54.5" r=".16"/>
<circle cx="320.4" cy="54.5" r=".16"/>
<circle cx="335.7" cy="54.5" r=".16"/>
<circle cx="350.9" cy="54.5" r=".16"/>
<circle cx="366.2" cy="54.5" r=".16"/>
<circle cx="381.4" cy="54.5" r=".16"/>
<circle cx="382.3" cy="51.7" r=".31"/>
<circle cx="384.2" cy="51.7" r=".39"/>
<circle cx="396.6" cy="54.5" r=".16"/>
<circle cx="84.2" cy="88.3" r=".13"/>
<circle cx="95" cy="82.1" r=".13"/>
<circle cx="185.7" cy="109.5" r=".14"/>
<circle cx="196.4" cy="103.3" r=".14"/>
<circle cx="226.1" cy="155.2" r=".39"/>
<circle cx="228" cy="155.2" r=".32"/>
<circle cx="229" cy="152.3" r=".16"/>
<circle cx="244.2" cy="152.3" r=".16"/>
<circle cx="259.5" cy="152.3" r=".16"/>
<circle cx="274.7" cy="152.3" r=".16"/>
<circle cx="289.9" cy="152.3" r=".16"/>
<circle cx="305.2" cy="152.3" r=".16"/>
<circle cx="320.4" cy="152.3" r=".16"/>
<circle cx="335.7" cy="152.3" r=".16"/>
<circle cx="350.9" cy="152.3" r=".16"/>
<circle cx="366.2" cy="152.3" r=".16"/>
<circle cx="381.4" cy="152.3" r=".16"/>
<circle cx="396.6" cy="152.3" r=".16"/>
</g>
<g fill="#000" stroke="#000" stroke-width=".2">
<path d="M286.5 58.7l1.2-1.1 2.8 3.9z" fill-rule="evenodd"/>
<path d="M323.8 162.4l3.5-3.2-2.3 4.2z" fill-rule="evenodd"/>
</g>
<text font-size="6.3" x="355.9" y="265.3">MAGNUM FRAME</text>
<g font-size="5.6">
<text x="226.7" y="261.2">PRECISION</text>
<text x="226.7" y="266.8">PLASMA LLC.</text>
</g>
<text font-size="4.9" x="275.5" y="261">MAGNUM FRAME WELDMENT</text>
<g font-size="4.7">
<text x="146.2" y="28.8">CENTER BED IN FRAME AND WELD INTO PLACE</text>
<text x="220.5" y="177.4">CABLE TRACK SUPPORT CHANNEL:</text>
<text x="220.5" y="181.9">CAN BE WELDED ON EITHER SIDE</text>
<text x="220.5" y="186.4">4&quot; FOR STANDARD CABLE TRACK</text>
<text x="220.5" y="190.9">5&quot; FOR OVERSIZED CABLE TRACK</text>
</g>
<text font-size="4" x="296.3" y="243.3">B</text>
<g font-size="3.3">
<text x="275.9" y="243">1:20</text>
<text x="268.8" y="248.2">INCHES</text>
<text x="304.7" y="248">9-26-15</text>
<text x="326.1" y="248">RWC</text>
<text x="278.7" y="253.1">Y</text>
<text x="417" y="263.2">1</text>
<text x="416.9" y="267.5">1</text>
</g>
<g font-size="2.6">
<text x="224.8" y="225.9">TOLERANCES +/- UNLESS</text>
<text x="270" y="223.1">MACHINING</text>
<text x="288.9" y="223.1">WELDING</text>
<text x="303.8" y="223.1">FABRICATING</text>
<text x="324.8" y="223.7">FINISH REQUIREMENTS</text>
<text x="356.3" y="223.6">USED ON REFERENCE MACHINE/DRAWING:</text>
<text x="224.8" y="229.9">OTHERWISE SPECIFIED</text>
<text x="257.6" y="228.1">DECIMAL</text>
<text x="257.6" y="232.9">ANGLE</text>
<text x="272.5" y="228">.03, .005</text>
<text x="293.3" y="228.1">.13</text>
<text x="311.2" y="228.5">.06</text>
<text x="258.5" y="243">SCALE:</text>
<text x="287.5" y="242.8">SIZE:</text>
<text x="304.5" y="242.9">DATE</text>
<text x="326.2" y="243.2">NAME</text>
<text x="356.2" y="243.1">MATERIAL:</text>
<text x="258.5" y="248">UNITS:</text>
<text x="287.6" y="248">DRAWN</text>
<text x="258.4" y="253.2">SOLIDS (Y/N):</text>
<text x="287.5" y="253">CHECKED</text>
<text x="356.2" y="257.9">DRAWING NUMBER:</text>
<text x="407.1" y="257.8">REV.</text>
<text x="268.9" y="258.2">TITLE:</text>
<text x="407" y="263.2">SHEET</text>
<text x="407" y="267.2">OF</text>
</g>
<text font-size="2" x="224.3" y="237.9">THE INFORMATION CONTAINED IN THIS DRAWING IS THE SOLE PROPERTY OF PRECISION PLASMA LLC. ANY REPRODUCTION IN PART OR WHOLE WITHOUT WRITTEN PERMISSION IS PROHIBITED.</text>
</svg>
